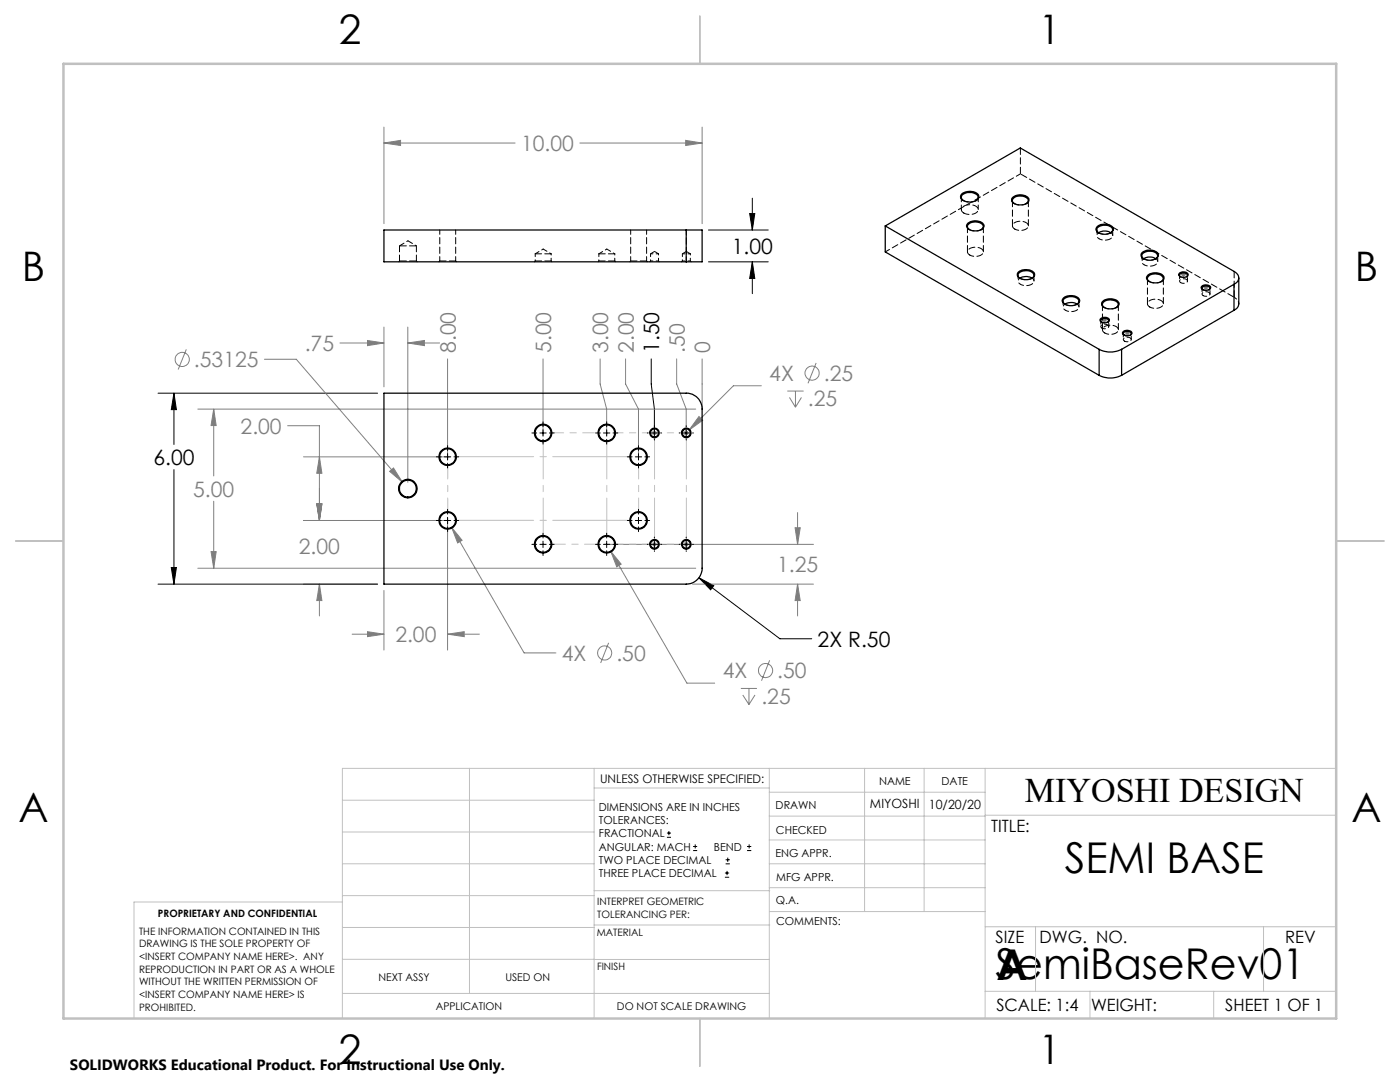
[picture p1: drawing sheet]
<svg xmlns="http://www.w3.org/2000/svg" width="279mm" height="216mm" viewBox="0 0 279 216" stroke-linecap="round" stroke-linejoin="round" font-family="sans-serif">
<g fill="none" stroke="#808080" stroke-width=".2">
<path d="M76.6 28.5l3.3-.5v1zM76.6 25.4v19.2M76.6 28.5h26.2M115.7 28.5h24.4M136.8 28l3.3 .5-3.3 .5zM140.1 25.4v19.2M235.7 54.8h1M235.8 54.4l.7 .7M236.2 54.3v1M236.5 54.4l-.7 .7M240.2 57.4h1M240.3 57l.7 .7"/>
<path d="M240.7 56.9v1M241 57l-.7 .7M37.2 69.7l-1.6 4M52.8 71.7h6.3l21.2 24.5M67.8 68.4h8.8M73.3 67.9l3.3 .5-3.3 .6zM76.6 65.3v11.9M81.4 68.4l3.3-.5v1.1zM81.4 65.3v30.9M81.4 68.4h6.3M89.3 71.6v20M108.4 71.6v15.3"/>
<path d="M119.8 71.6v5l1.3 5v5.3M124.8 71.6v5l2.6 5v10M135 71.6v5l1.9 5v5.3M140.1 71.6v10M151.9 77h-5.5l-8.9 8.8M157.1 78h3.3M157.6 79.3l1.1 1.9M158.7 78v3.2M159.9 79.3l-1.2 1.9M162.9 72.4l-1.6 4.1M220 63.9h1M220.1 63.5l.7 .7"/>
<path d="M220.5 63.4v1M220.8 63.5l-.7 .7M224.5 66.5h1M224.6 66.1l.7 .7M225 66v1M225.3 66.1l-.7 .7M39.5 81.6h99.4M42.7 81.6l.4 3.3h-1zM42.7 81.6v13.4M57.4 84.9h6.3v19M60.6 91.2h29.2M63.7 91.2l.5 3.2h-1z"/>
<path d="M77.8 94.1l.7-.7 1.8 2.8zM130.1 86.4h1M130.2 86l.8 .7M130.6 85.9v1M131 86l-.8 .7M136.5 86.4h1M136.6 86l.7 .7M137.3 86l-.7 .7M139.5 83.1l.7 .8-2.7 1.9zM39.5 113.4h99.4M42.1 110.1h1l-.4 3.3zM42.7 100v13.4"/>
<path d="M60.6 103.9h29.2M60.6 116.6h14.8M63.2 100.5h1l-.5 3.4zM63.7 116.6l.5 3.2h-1zM63.7 116.6v6.3M76.6 117.8v11.9M89.3 103.4v26.3M90.1 105.2l2.1 2.6-.9 .5zM90.1 105.2l14.5 25.1h6.3M120.6 108.6h41.7M121.9 110l2.1 2.6-.9 .5zM121.9 110l15.2 26.3h5.5"/>
<path d="M130.2 108.3l.8 .7M130.6 108.1v1M131 108.3l-.8 .7M136.6 108.3l.7 .7M136.9 108.1v1M137.3 108.3l-.7 .7M138.2 116.6h24.1M158.7 105.3h1l-.5 3.3zM159.2 116.6l.5 3.2h-1zM159.2 102.3v6.3M159.2 116.6v6.3M70.3 126.5h6.3"/>
<path d="M73.3 126l3.3 .5-3.3 .5zM89.3 126.5l3.3-.5v1zM89.3 126.5h6.4M121.5 128.3l-1.6 4M147.8 137.4h3.3M148.2 138.7l1.3 1.9M149.5 137.4v3.2M150.7 138.7l-1.2 1.9M153.6 131.8l-1.6 4"/>
<circle cx="36.4" cy="71.7" r="1.41"/>
<circle cx="162.1" cy="74.5" r="1.41"/>
<circle cx="120.7" cy="130.3" r="1.41"/>
<circle cx="152.8" cy="133.8" r="1.42"/>
</g>
<g fill="none" stroke="#000" stroke-width=".2">
<path d="M150.1 39.5v6.4M141.4 45.9h11.9M141.4 52.2h11.9M149.6 42.6h1l-.5 3.3zM150.1 52.2v6.4M150.1 52.2l.5 3.4h-1zM31.5 78.5h43.9M34.7 78.5l.5 3.2h-1zM34.7 78.5v10.2M130 71.6v5l.6 5v5.4M34.7 93.7v22.9M87.1 91.2h1"/>
<path d="M88.7 91.2h1.3M89.3 88.9v1M89.3 90.5v1.3M89.3 92.4v1M90.6 91.2h.9M106.2 86.4h.9M107.7 86.4h1.3M108.4 84.2v.9M108.4 85.8v1.2M108.4 87.7v.9M109.6 86.4h1M118.9 86.4h.9"/>
<path d="M120.4 86.4h1.3M121.1 84.2v.9M121.1 85.8v1.2M121.1 87.7v.9M122.3 86.4h1M125.2 91.2h1M126.8 91.2h1.3M127.4 88.9v1M127.4 90.5v1.3M127.4 92.4v1M128.7 91.2h.9M129.2 86.4h.1"/>
<path d="M130 86.4h1.2M130.6 87.7v.1M131.9 86.4h.1M135.5 86.4h.2M136.3 86.4h1.3M136.9 84.9v.2M136.9 85.8v1.2M136.9 87.7v.1M138.2 86.4h.2M31.5 116.6h43.9M34.2 113.2h1l-.5 3.4zM87.1 103.9h1"/>
<path d="M88.7 103.9h1.3M89.3 101.6v1M89.3 103.2v1.3M89.3 105.1v1M90.6 103.9h.9M106.2 108.6h.9M107.7 108.6h1.3M108.4 106.4v1M108.4 108v1.3M108.4 109.9v.9M109.6 108.6h1M118.9 108.6h.9"/>
<path d="M120.4 108.6h1.3M121.1 106.4v1M121.1 108v1.3M121.1 109.9v.9M122.3 108.6h1M125.2 103.9h1M126.8 103.9h1.3M127.4 101.6v1M127.4 103.2v1.3M127.4 105.1v1M128.7 103.9h.9M129.2 108.6h.1"/>
<path d="M130 108.6h1.2M130.6 107.2v.2M130.6 108v1.3M130.6 109.9v.1M131.9 108.6h.1M135.5 108.6h.2M136.3 108.6h1.3M136.9 107.2v.2M136.9 108v1.3M136.9 109.9v.1M138.2 108.6h.2M139.5 115.3l3 1.6-.7 .8z"/>
<path d="M139.5 115.3l16.1 12.2h6.4M133.1 167.1h.8M133.1 166.2h.8M133.5 165.8v.9M138.3 169.7h.8M138.3 168.9h.8M138.7 168.5v.8M144.7 175h.8M144.7 174.2h.8M144.8 172.4h.9M144.8 171.6h.9M145.1 173.8v.8"/>
<path d="M145.2 171.1v.9M149.1 169.7h.8M149.1 168.9h.8M149.5 168.5v.8"/>
</g>
<path d="M110.1 86.4h8.5" fill="none" stroke="#c0c0c0" stroke-width=".2" stroke-dasharray="15.2 1.3 1.3 1.3" stroke-dashoffset="12.9"/>
<path d="M122.8 86.4h6.9M129.7 108.6h-6.9" fill="none" stroke="#c0c0c0" stroke-width=".2" stroke-dasharray="15.2 1.3 1.3 1.3" stroke-dashoffset="13.7"/>
<path d="M131.6 86.4h4.4M136 108.6h-4.4" fill="none" stroke="#c0c0c0" stroke-width=".2" stroke-dasharray="15.2 1.3 1.3 1.3" stroke-dashoffset="14.9"/>
<path d="M130.6 87.3v20.3M137 87.3v20.3" fill="none" stroke="#c0c0c0" stroke-width=".2" stroke-dasharray="15.2 1.3 1.3 1.3" stroke-dashoffset="7"/>
<path d="M89.4 92.9v9.2M127.5 92.9v9.2M119.4 108.6h-9.3" fill="none" stroke="#c0c0c0" stroke-width=".2" stroke-dasharray="15.2 1.3 1.3 1.3" stroke-dashoffset="12.5"/>
<path d="M108.4 88.1v18.7M121.1 88.1v18.7" fill="none" stroke="#c0c0c0" stroke-width=".2" stroke-dasharray="15.2 1.3 1.3 1.3" stroke-dashoffset="7.8"/>
<path d="M125.7 91.1h-34.6M91.1 103.8h34.6" fill="none" stroke="#c0c0c0" stroke-width=".2" stroke-dasharray="15.2 1.3 1.3 1.3" stroke-dashoffset="-.2"/>
<g fill="none" stroke="#c0c0c0" stroke-width=".2">
<path d="M68.3 159.7h50.3M93.7 153.3v44.9M118.6 153.3v49.9M118.6 157.2h34.9M153.5 153.3v49.9M153.5 158.1h43.1M172.5 153.3v28.6M184.4 153.3v28.6M196.6 153.3v49.9M266.7 153.3h-198.4v49.9M68.3 178.7h50.3M68.3 172.4h50.3"/>
<path d="M68.3 166h50.3M68.3 180h-41.6v23.2M118.6 177.7h35M153.5 167.6h43.1M153.5 162.8h43.1M153.5 172.4h43.1M153.5 177.1h43.1M196.6 162.7h70.1M68.3 198.2h85.2M68.3 191.4l85.2 .1M68.3 185.1h50.3M118.6 184.6h35"/>
<path d="M153.6 181.9h43M196.6 197.8h70.1M196.6 184.9h70.1M206.7 184.9v12.9M217.5 197.8v5.4M242.2 197.8v5.4M252.2 184.9v12.9"/>
</g>
<path d="M139.7 3.2v9.5M3.1 107.9h9.6M266.7 107.9h9.5M139.7 203.2v9.6" fill="none" stroke="#c0c0c0" stroke-width=".25"/>
<path d="M12.7 12.7h254v190.5h-254z" fill="none" stroke="#c0c0c0" stroke-width=".5"/>
<path d="M63.2 100.5h1l-.5 3.4zM63.7 116.6l.5 3.2h-1zM89.3 126.5l3.3-.5v1zM73.3 126l3.3 .5-3.3 .5zM63.2 100.5h1l-.5 3.4zM63.7 91.2l.5 3.2h-1zM158.7 105.3h1l-.5 3.3zM159.2 116.6l.5 3.2h-1z" fill="#808080"/>
<path d="M34.7 78.5l.5 3.2h-1zM34.2 113.2h1l-.5 3.4zM139.5 115.3l2.3 2.4 .7-.8zM149.6 42.6h1l-.5 3.3zM150.1 52.2l.5 3.4h-1z" fill="#000"/>
<path d="M139.5 83.1l-2 2.7 2.7-1.9zM90.1 105.2l1.2 3.1 .9-.5zM121.9 110l1.2 3.1 .9-.5zM42.1 110.1h1l-.4 3.3zM42.7 81.6l.4 3.3h-1zM73.3 67.9l3.3 .5-3.3 .6zM81.4 68.4l3.3-.5v1.1zM77.8 94.1l2.5 2.1-1.8-2.8zM136.8 28l3.3 .5-3.3 .5zM76.6 28.5l3.3-.5v1z" fill="#808080"/>
<g fill="none" stroke="#000" stroke-width=".25">
<path d="M192 38.7a2.43 2.43 0 0 1 3.3 .4 1.17 1.17 0 0 1-1.3 1.2 2.03 2.03 0 0 1-2.3-.9v-.4zM202 39.5a2.34 2.34 0 0 1 3.3 .1 1.21 1.21 0 0 1-1.5 1.3 1.48 1.48 0 0 1-1.9-1.1zM136.9 45.9h3.2v6.3h-3.2M136.9 45.9h-60.3v6.3h60.3M136.9 45.9v6.3M176.7 45.1l26.9-15.6 42.7 24.7a1.35 1.35 0 0 1 .9 1.2 1.35 1.35 0 0 1-.9 1.3M176.7 45.1l42.7 24.6M176.7 45.1v5.2l42.7 24.6M192.3 40a.76 .76 0 0 1-.4-.8 .76 .76 0 0 1 .6-.6 1.97 1.97 0 0 1 2.7 .7v.3l-.4 .4M193.2 44.5a2.38 2.38 0 0 1 3.1 .3 1.2 1.2 0 0 1-1.5 1.3 1.55 1.55 0 0 1-1.9-1.1zM193.5 45.8a.75 .75 0 0 1-.4-.8 .75 .75 0 0 1 .7-.6 1.81 1.81 0 0 1 2.5 .8l-.5 .6M202.5 40.6a.74 .74 0 0 1-.4-.8 .74 .74 0 0 1 .7-.6 2.11 2.11 0 0 1 2.4 .7l-.1 .5-.3 .2"/>
<path d="M203.2 54.4a2.38 2.38 0 0 1 3.2 .1 1.07 1.07 0 0 1-1.2 1.3 1.86 1.86 0 0 1-2.2-.9zM203.5 55.5a2.34 2.34 0 0 1 2.5 0M203.6 55.5a.72 .72 0 0 1-.4-.8 .72 .72 0 0 1 .7-.5 1.74 1.74 0 0 1 2.4 .8l-.1 .3-.3 .2M212.2 59.5a2.33 2.33 0 0 1 3.2 .2 1.07 1.07 0 0 1-1.2 1.3 1.7 1.7 0 0 1-2.2-1.1zM218.9 45.3a2.33 2.33 0 0 1 3.2 .2 1.07 1.07 0 0 1-1.2 1.2 1.7 1.7 0 0 1-2.2-1.1zM219.3 46.4a2.49 2.49 0 0 1 2.4 0v.1a.75 .75 0 0 0 .3-.9 .75 .75 0 0 0-.7-.6 1.99 1.99 0 0 0-2.4 .8l.1 .4 .3 .3M228 50.3a2.43 2.43 0 0 1 3.1 .4 .97 .97 0 0 1-.9 1.1 2.05 2.05 0 0 1-2.5-.8l.1-.3zM228.2 51.6a2.56 2.56 0 0 1 2.5 0M228.3 51.6a.72 .72 0 0 1-.4-.8 .72 .72 0 0 1 .7-.5 1.77 1.77 0 0 1 2.4 .7l-.4 .6M229.1 54.9a2.43 2.43 0 0 1 3.2 .3 1.25 1.25 0 0 1-1.6 1.2 1.55 1.55 0 0 1-1.9-1zM229.4 56.2a.75 .75 0 0 1-.4-.8 .75 .75 0 0 1 .7-.6 1.81 1.81 0 0 1 2.5 .8l-.5 .6M235.4 54.5a1.03 1.03 0 0 1 1.7 .4 1.1 1.1 0 0 1-1.9-.2z"/>
<path d="M235.6 55.2a.42 .42 0 0 1-.1-.5 .42 .42 0 0 1 .5-.2 .71 .71 0 0 1 1 .5l-.2 .2M239.8 57.2a1.18 1.18 0 0 1 1.8 .2 1.08 1.08 0 0 1-1.9-.1zM240.1 57.8a.42 .42 0 0 1-.2-.5 .42 .42 0 0 1 .6-.2 .61 .61 0 0 1 .6 0 .61 .61 0 0 1 .3 .6l-.1 .1M246.3 56.7l-22.5 13M246.3 56.7v5.2M247.2 55.5v5.1l-.2 .7-.7 .6M76.6 78.5h60.3a3.1 3.1 0 0 1 3.2 3.1v31.8a3.2 3.2 0 0 1-3.2 3.2h-60.3zM212.5 60.7a2.49 2.49 0 0 1 2.4 0M212.5 60.7a.73 .73 0 0 1-.3-.8 .73 .73 0 0 1 .7-.6 1.95 1.95 0 0 1 2.4 .7v.3l-.4 .4M219.4 69.7a5 5 0 0 0 4.4 0M219.4 74.9a5 5 0 0 0 4.4 0M219.4 69.7v5.2"/>
<path d="M219.6 63.7a1.12 1.12 0 0 1 1.8 .2 1.1 1.1 0 0 1-1.9 0zM219.9 64.3a.42 .42 0 0 1-.1-.6 .42 .42 0 0 1 .5-.1 .6 .6 0 0 1 .6 0 .6 .6 0 0 1 .3 .6l-.1 .1M220 60.2a2.33 2.33 0 0 1 3.3 .2 1.2 1.2 0 0 1-1.5 1.2 1.49 1.49 0 0 1-1.9-1.1zM220.4 61.4a.75 .75 0 0 1-.4-.8 .75 .75 0 0 1 .7-.6 2.11 2.11 0 0 1 2.5 .6l-.1 .5-.3 .3M223.8 69.7v5.2M224.2 66.1a1.21 1.21 0 0 1 1.7 .4 1.13 1.13 0 0 1-1.9 0zM224.3 66.9a.43 .43 0 0 1-.1-.6 .43 .43 0 0 1 .6-.2 .58 .58 0 0 1 .6 .1 .58 .58 0 0 1 .2 .6v.1M246.3 61.9l-22.5 13"/>
<circle cx="81.4" cy="97.5" r="1.85"/>
<circle cx="81.4" cy="97.5" r="1.68"/>
<circle cx="89.3" cy="91.1" r="1.75"/>
<circle cx="89.3" cy="91.2" r="1.59"/>
<circle cx="108.4" cy="86.4" r="1.75"/>
<circle cx="108.4" cy="86.4" r="1.59"/>
<circle cx="121.1" cy="86.4" r="1.75"/>
<circle cx="121.1" cy="86.4" r="1.59"/>
<circle cx="127.4" cy="91.1" r="1.75"/>
<circle cx="127.4" cy="91.2" r="1.59"/>
<circle cx="130.6" cy="86.4" r=".8"/>
<circle cx="130.6" cy="86.4" r=".96"/>
<circle cx="137" cy="86.4" r=".8"/>
<circle cx="137" cy="86.4" r=".96"/>
<circle cx="89.3" cy="103.8" r="1.75"/>
<circle cx="89.3" cy="103.9" r="1.59"/>
<circle cx="108.4" cy="108.6" r="1.75"/>
<circle cx="108.4" cy="108.6" r="1.59"/>
<circle cx="121.1" cy="108.6" r="1.75"/>
<circle cx="121.1" cy="108.6" r="1.59"/>
<circle cx="127.4" cy="103.8" r="1.75"/>
<circle cx="127.4" cy="103.9" r="1.59"/>
<circle cx="130.6" cy="108.6" r=".96"/>
<circle cx="130.6" cy="108.6" r=".8"/>
<circle cx="137" cy="108.6" r=".8"/>
<circle cx="137" cy="108.6" r=".96"/>
</g>
<g fill="none" stroke="#000" stroke-width=".2" stroke-dasharray="1.3 .6" stroke-dashoffset=".6">
<path d="M203.2 54.9v1.2M203.6 56.7a2.09 2.09 0 0 0 2.7-.4v-.4l-.3-.4M206.4 56.1v-1.2M218.9 45.8v1.2M219.4 47.7a2.09 2.09 0 0 0 2.6-.5l.1-.3-.4-.5M222.1 47v-1.2M227.9 51v1.2M228.3 52.8a2.09 2.09 0 0 0 2.7-.4v-.4l-.3-.4M231.1 52.2v-1.2M235.4 54.9v1.2M235.6 55.2a1.21 1.21 0 0 0 1.2 0M237 56.1v-1.2"/>
<path d="M239.9 57.5v1.2M240.1 57.8a1.21 1.21 0 0 0 1.2 0M241.5 58.7v-1.2M212.2 60.1v1.2M212.6 61.9a2.09 2.09 0 0 0 2.7-.5v-.3l-.3-.4M215.3 61.3v-1.2M219.7 64v1.1M219.9 64.3a1.21 1.21 0 0 0 1.2 0M221.3 65.1v-1.1M224.2 66.6v1.1M224.4 66.9a1.21 1.21 0 0 0 1.2 0M225.8 67.7v-1.1"/>
</g>
<path d="M130.6 50.2l-.8 .4M131.4 50.6l-.8-.4M137 50.2l-.8 .4M137.8 50.6l-.8-.4M235.6 56.4a.82 .82 0 0 0 1.4-.4 .87 .87 0 0 0-.9-.4 .87 .87 0 0 0-.7 .6l.2 .2M240.1 59a.82 .82 0 0 0 1.4-.5 .87 .87 0 0 0-.9-.3 .87 .87 0 0 0-.7 .6l.2 .2M219.9 65.5a.82 .82 0 0 0 1.3-.5 .87 .87 0 0 0-.8-.3 .87 .87 0 0 0-.7 .6l.2 .2M224.4 68.1a.82 .82 0 0 0 1.3-.5 .87 .87 0 0 0-.8-.3 .87 .87 0 0 0-.7 .6l.2 .2" fill="none" stroke="#000" stroke-width=".2" stroke-dasharray="1.3 .6" stroke-dashoffset=".5"/>
<g fill="none" stroke="#000" stroke-width=".2" stroke-dasharray="1.3 .6" stroke-dashoffset=".4">
<path d="M191.9 39.4v2.4M87.8 45.9v6.2M90.9 52.1v-6.2M125.9 45.9v6.2M129 52.1v-6.2M193.5 45.8a2.45 2.45 0 0 0 2.3 0M193.5 50.9a2.09 2.09 0 0 0 2.7-.5 1.23 1.23 0 0 0-1.6-1.1 1.17 1.17 0 0 0-1.5 1.2l.4 .4M195.2 41.8v-2.4M202.5 40.6a2.45 2.45 0 0 0 2.3 0M202.5 45.7a2.09 2.09 0 0 0 2.7-.5 1.23 1.23 0 0 0-1.6-1.1 1.17 1.17 0 0 0-1.5 1.2l.4 .4M203.6 55.5a2.45 2.45 0 0 0 2.3 0M219.3 46.5a2.45 2.45 0 0 0 2.4 0"/>
<path d="M228.3 51.6a2.45 2.45 0 0 0 2.3 0M229.4 56.2a2.45 2.45 0 0 0 2.4 0M212.6 60.7a2.45 2.45 0 0 0 2.3 0M220.4 61.4a2.45 2.45 0 0 0 2.4 0M220.5 66.4a2.09 2.09 0 0 0 2.7-.4 1.23 1.23 0 0 0-1.6-1.1 1.17 1.17 0 0 0-1.5 1.1l.4 .4M229.5 61.3a2.09 2.09 0 0 0 2.6-.5 1.23 1.23 0 0 0-1.5-1.1 1.17 1.17 0 0 0-1.6 1.1l.5 .5"/>
</g>
<path d="M131.4 52.1h-1.6M131.4 50.6h-1.6M137.8 52.1h-1.6M137.8 50.6h-1.6M203.5 55.5a.67 .67 0 0 0-.3 .6 .67 .67 0 0 0 .4 .6M219.3 46.4a.67 .67 0 0 0-.4 .7 .67 .67 0 0 0 .5 .6M228.2 51.6a.67 .67 0 0 0-.3 .7 .67 .67 0 0 0 .4 .5M212.5 60.7a.67 .67 0 0 0-.3 .6 .67 .67 0 0 0 .4 .6M247.2 60.6l-.2-.7-.7-.6" fill="none" stroke="#000" stroke-width=".2" stroke-dasharray="1.3 .6" stroke-dashoffset=".8"/>
<path d="M203.6 29.5v5.2M83.1 52.1h-3.4M83.1 49.1h-3.4M246.3 54.1v5.2" fill="none" stroke="#000" stroke-width=".2" stroke-dasharray="1.3 .6" stroke-dashoffset="-.1"/>
<path d="M246.3 59.3l-42.7-24.6" fill="none" stroke="#000" stroke-width=".2" stroke-dasharray="1.3 .6" stroke-dashoffset="-.2"/>
<path d="M203.6 34.7l-26.9 15.5M137 52.2v-6.3M192.3 40a2.6 2.6 0 0 0 2.5 0" fill="none" stroke="#000" stroke-width=".2" stroke-dasharray="1.3 .6" stroke-dashoffset=".3"/>
<path d="M192.3 42.5a2.14 2.14 0 0 0 2.9-.6 1.47 1.47 0 0 0-1.8-1.1 1.18 1.18 0 0 0-1.5 1.3l.4 .4" fill="none" stroke="#000" stroke-width=".2" stroke-dasharray="1.3 .6" stroke-dashoffset=".2"/>
<g fill="none" stroke="#000" stroke-width=".2" stroke-dasharray="1.3 .6">
<path d="M192.2 40h.1M79.7 52.1l-.1 .1M83.3 52.2l-.2-.1M87.8 52.1l-.2 .1M90.9 52.1h-3.1M91.1 52.2l-.2-.1M106.8 52.1l-.1 .1M110 52.1h-3.2M110 50.6h-3.2M110.1 52.2l-.1-.1M119.5 52.1l-.1 .1M122.7 52.1h-3.2"/>
<path d="M122.7 50.6h-3.2M122.8 52.2l-.1-.1M125.9 52.1l-.2 .1M129 52.1h-3.1M129.2 52.2l-.2-.1M129.8 52.1l-.1 .1M131.6 52.2l-.2-.1M136.2 52.1l-.2 .1M137.9 52.2l-.1-.1M193.1 45.2v5M193.4 45.8h.1M194.7 40h.1"/>
<path d="M195.8 45.8h.1M196.3 50.2v-5M202.1 40v5.1M202.4 40.6l.1 .1M203.5 55.5l.1 .1M204.8 40.7l.1-.1M205.2 45.1v-5.1M205.9 55.6l.1-.1M219.2 46.4l.2 .1M221.6 46.5l.1-.1M228.2 51.6l.1 .1M229 55.6v5"/>
<path d="M229.4 56.1l.1 .1M230.6 51.7l.1-.1M231.7 56.2l.1-.1M235.5 55.2h.1M236.8 55.2h.1M240 57.8h.1M241.3 57.8h.1M212.5 60.7h.1M214.9 60.7h.1M219.8 64.2l.1 .1M220 60.7v5.1M220.4 61.3l.1 .1"/>
<path d="M221 64.3l.2-.1M222.7 61.4l.1-.1M223.2 65.8v-5.1M224.3 66.8l.1 .1M225.5 66.9l.1-.1M232.2 60.6v-5"/>
</g>
<path d="M108.4 49.7l-1.6 .9M110 50.6l-1.6-.9M121.1 49.7l-1.6 .9M122.7 50.6l-1.6-.9" fill="none" stroke="#000" stroke-width=".2" stroke-dasharray="1.3 .6" stroke-dashoffset=".9"/>
<path d="M106.8 50.6v1.5M110 52.1v-1.5M119.5 50.6v1.5M122.7 52.1v-1.5M129.8 50.6v1.5M131.4 52.1v-1.5M136.2 50.6v1.5M137.8 52.1v-1.5" fill="none" stroke="#000" stroke-width=".2" stroke-dasharray="1.3 .6" stroke-dashoffset=".7"/>
<path d="M81.4 48l-1.7 1.1M83.1 49.1l-1.7-1.1" fill="none" stroke="#000" stroke-width=".2" stroke-dasharray="1.3 .6" stroke-dashoffset="1"/>
<path d="M79.7 49.1v3M83.1 52.1v-3" fill="none" stroke="#000" stroke-width=".2" stroke-dasharray="1.3 .6" stroke-dashoffset=".1"/>
<g font-size="8.5">
<text x="212.5" y="174.2">SEMI BASE</text>
<text x="198.7" y="195.4">SemiBaseRev01</text>
<text x="198.9" y="195.5">A</text>
</g>
<g font-size="8.1">
<text x="67.6" y="8.9">2</text>
<text x="207.3" y="8.9">1</text>
<text x="4.4" y="56.2">B</text>
<text x="270.4" y="56.2">B</text>
<text x="3.7" y="164.1">A</text>
<text x="269.7" y="164.1">A</text>
<text x="67.6" y="212.4">2</text>
<text x="207.3" y="212.4">1</text>
</g>
<text font-size="6.9" x="204.5" y="160.1">MIYOSHI DESIGN</text>
<g font-size="4.2" fill="#808080">
<text x="104" y="30.1">10.00</text>
<text x="60.8" y="70">.75</text>
<text x="90.9" y="70.4" transform="rotate(-90 90.9 70.4)">8.00</text>
<text x="110" y="70.4" transform="rotate(-90 110 70.4)">5.00</text>
<text x="121.4" y="70.4" transform="rotate(-90 121.4 70.4)">3.00</text>
<text x="126.5" y="70.4" transform="rotate(-90 126.5 70.4)">2.00</text>
<text x="136.7" y="70.4" transform="rotate(-90 136.7 70.4)">.50</text>
<text x="141.8" y="70.4" transform="rotate(-90 141.8 70.4)">0</text>
<text x="38.7" y="73.3">.53125</text>
<text x="153.5" y="76">4X</text>
<text x="164.4" y="76">.25</text>
<text x="161.2" y="81.1">.25</text>
<text x="48" y="86.5">2.00</text>
<text x="38.5" y="99.1">5.00</text>
<text x="59.6" y="110.5">2.00</text>
<text x="155.1" y="114.1">1.25</text>
<text x="78.9" y="128.1">2.00</text>
<text x="112.1" y="131.8">4X</text>
<text x="123" y="131.8">.50</text>
<text x="144.2" y="135.3">4X</text>
<text x="155.1" y="135.3">.50</text>
<text x="152" y="140.4">.25</text>
</g>
<g font-size="4.2">
<text x="146" y="50.7">1.00</text>
<text x="131.6" y="70.4" transform="rotate(-90 131.6 70.4)">1.50</text>
<text x="30.6" y="92.8">6.00</text>
<text x="163.2" y="129">2X R.50</text>
</g>
<g font-size="3.4">
<text x="197.8" y="166">TITLE:</text>
<text x="198.7" y="188.1">SIZE</text>
<text x="207.5" y="188.1">DWG. NO.</text>
<text x="256.5" y="188.2">REV</text>
<text x="198.8" y="201.7">SCALE: 1:4</text>
<text x="217.7" y="201.8">WEIGHT:</text>
<text x="244.5" y="201.7">SHEET 1 OF 1</text>
</g>
<text font-size="3" x="14" y="213.5">SOLIDWORKS Educational Product. For Instructional Use Only.</text>
<g font-size="2.5">
<text x="173.6" y="161.3">MIYOSHI</text>
<text x="185.4" y="161.4">10/20/20</text>
</g>
<text font-size="2.4" x="119.8" y="156.2">UNLESS OTHERWISE SPECIFIED:</text>
<g font-size="2.2">
<text x="119.5" y="161.8">DIMENSIONS ARE IN INCHES</text>
<text x="154.8" y="161.4">DRAWN</text>
<text x="175.4" y="156.6">NAME</text>
<text x="187.9" y="156.7">DATE</text>
<text x="119.5" y="164.4">TOLERANCES:</text>
<text x="119.5" y="167.1">FRACTIONAL</text>
<text x="154.9" y="166.3">CHECKED</text>
<text x="119.5" y="169.7">ANGULAR: MACH</text>
<text x="119.5" y="172.4">TWO PLACE DECIMAL</text>
<text x="142.5" y="169.7">BEND</text>
<text x="154.8" y="171">ENG APPR.</text>
<text x="119.5" y="175">THREE PLACE DECIMAL</text>
<text x="154.9" y="175.7">MFG APPR.</text>
<text x="154.9" y="180.4">Q.A.</text>
<text x="154.9" y="184.6">COMMENTS:</text>
</g>
<g font-size="2.1">
<text x="75.5" y="195.7">NEXT ASSY</text>
<text x="100.9" y="195.7">USED ON</text>
<text x="86.9" y="201.5">APPLICATION</text>
<text x="123.1" y="201.6">DO NOT SCALE DRAWING</text>
</g>
<g font-size="2">
<text x="31.5" y="182.9">PROPRIETARY AND CONFIDENTIAL</text>
<text x="119.2" y="180.6">INTERPRET GEOMETRIC</text>
<text x="119.2" y="183.1">TOLERANCING PER:</text>
<text x="27.8" y="186.5">THE INFORMATION CONTAINED IN THIS</text>
<text x="27.8" y="189">DRAWING IS THE SOLE PROPERTY OF</text>
<text x="27.8" y="191.6">&lt;INSERT COMPANY NAME HERE&gt;. ANY</text>
<text x="119.1" y="186.7">MATERIAL</text>
<text x="27.8" y="194.1">REPRODUCTION IN PART OR AS A WHOLE</text>
<text x="27.8" y="196.6">WITHOUT THE WRITTEN PERMISSION OF</text>
<text x="119.1" y="193.5">FINISH</text>
<text x="27.8" y="199.1">&lt;INSERT COMPANY NAME HERE&gt; IS</text>
<text x="27.8" y="201.7">PROHIBITED.</text>
</g>
</svg>
